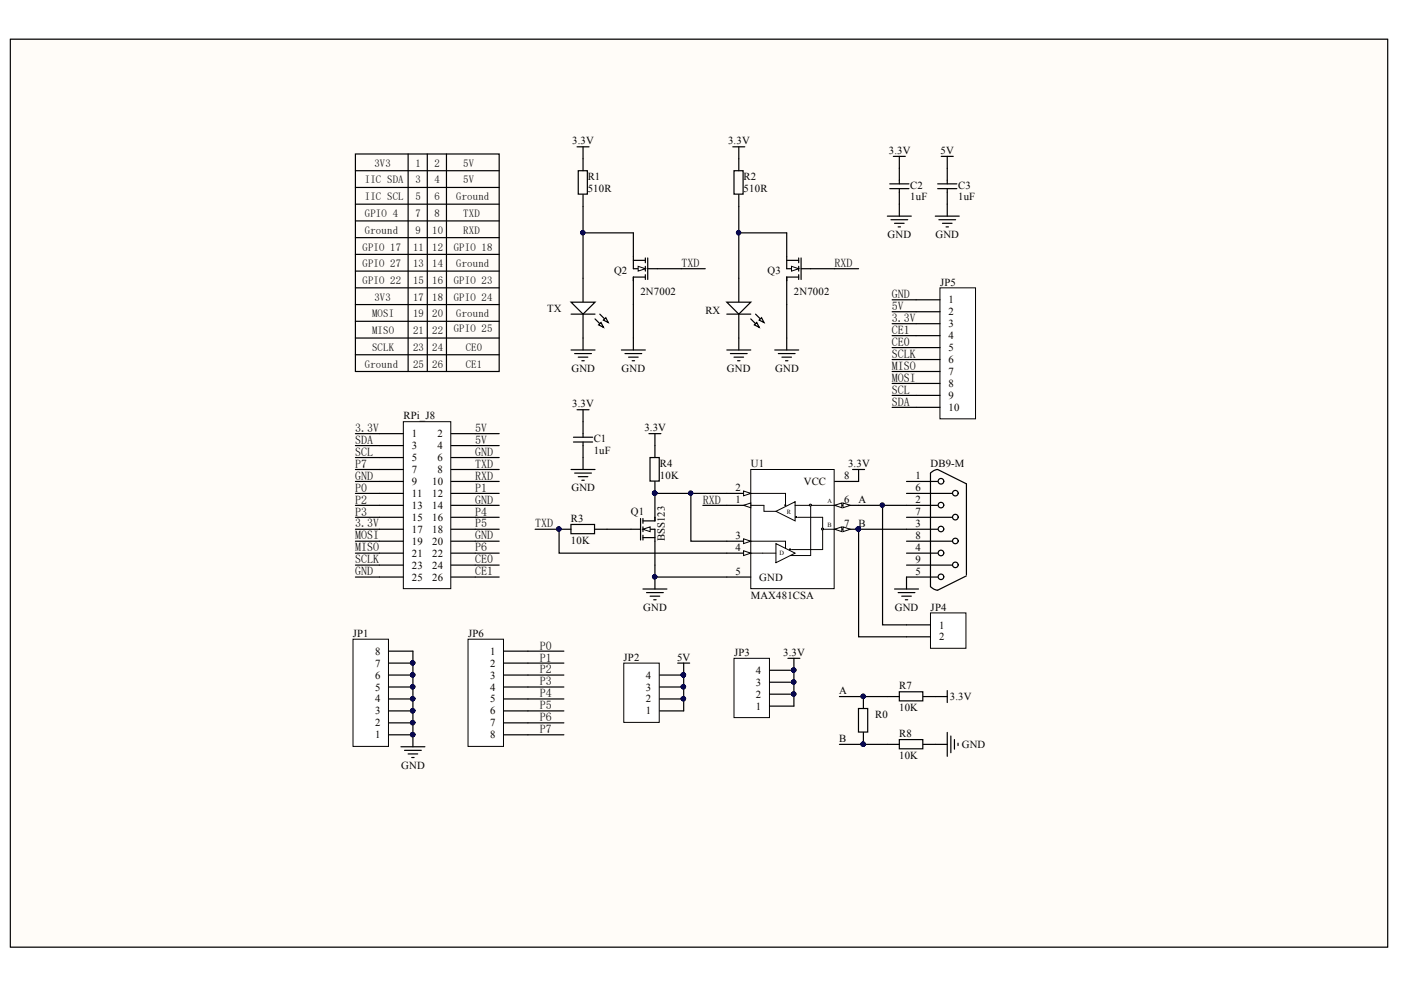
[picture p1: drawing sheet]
<svg xmlns="http://www.w3.org/2000/svg" width="297mm" height="210mm" viewBox="0 0 297 210" stroke-linecap="round" stroke-linejoin="round" font-family="sans-serif">
<path d="M2.2 8.3h292v192.5h-292z" fill="#fffcf8" stroke="#000" stroke-width=".21"/>
<path d="M159.2 99.5h17.7v25.3h-17.7z" fill="#fff" stroke="#000" stroke-width=".21"/>
<path d="M154.1 104.6h5.1" fill="none" stroke="#000" stroke-width=".25"/>
<path d="M157.7 104.1l1.5 .5-1.5 .5z" fill="#fffcf8" stroke="#000" stroke-width=".21"/>
<path d="M154.1 114.7h5.1" fill="none" stroke="#000" stroke-width=".25"/>
<path d="M157.7 114.2l1.5 .5-1.5 .6z" fill="#fffcf8" stroke="#000" stroke-width=".21"/>
<path d="M154.1 117.3h5.1" fill="none" stroke="#000" stroke-width=".25"/>
<path d="M157.7 116.8l1.5 .5-1.5 .5z" fill="#fffcf8" stroke="#000" stroke-width=".21"/>
<path d="M154.1 107.1h5.1M177 102.1h5" fill="none" stroke="#000" stroke-width=".25"/>
<path d="M157.7 107.1l1.5-.5v1.1z" fill="#fffcf8" stroke="#000" stroke-width=".21"/>
<path d="M177 107.1h5" fill="none" stroke="#000" stroke-width=".25"/>
<g fill="#fffcf8" stroke="#000" stroke-width=".21">
<path d="M177 107.1l1.5-.5v1.1z"/>
<path d="M178.7 106.6l1.6 .5-1.6 .6z"/>
</g>
<path d="M177 112.2h5" fill="none" stroke="#000" stroke-width=".25"/>
<g fill="#fffcf8" stroke="#000" stroke-width=".21">
<path d="M177 112.2l1.5-.5v1z"/>
<path d="M178.7 111.7l1.6 .5-1.6 .5z"/>
</g>
<circle cx="182" cy="112.2" r=".46" fill="#000080" stroke="#000080" stroke-width=".21"/>
<path d="M154.1 122.3h5.1" fill="none" stroke="#000" stroke-width=".25"/>
<g fill="none" stroke="#000" stroke-width=".21">
<path d="M159.2 117.3h5.3M159.2 107.1h2.8M164.5 115.3l4.1 2-4.1 2zM164.5 108.4l4.1-2v4zM168.6 107.1h8.4M169.1 109.7h5.3v6.8h-6.6M171.9 107.1v10.7h-4.3"/>
<circle cx="167.5" cy="116.5" r=".11"/>
<circle cx="168.8" cy="109.6" r=".1"/>
</g>
<circle cx="171.8" cy="107.1" r=".21" fill="#fff" stroke="#000" stroke-width=".21"/>
<g fill="none" stroke="#000" stroke-width=".21">
<path d="M159.2 114.7h7.3v1.6M159.2 104.6h7.3v2.3M162 107.1v1.3h2.5M174.4 112.2h2.6"/>
<circle cx="166.5" cy="107.1" r=".11"/>
</g>
<circle cx="174.4" cy="112.2" r=".2" fill="#fff" stroke="#000" stroke-width=".21"/>
<g fill="#000080" stroke="#000080" stroke-width=".21">
<circle cx="182" cy="112.2" r=".46"/>
<circle cx="118.5" cy="112.2" r=".46"/>
<circle cx="138.8" cy="104.6" r=".46"/>
</g>
<g fill="none" stroke="#000" stroke-width=".25">
<path d="M122.6 36.2h1.9v5h-1.9zM123.6 33.7v2.5M155.6 36.2h2v5h-2zM156.6 33.7v2.5M123.6 41.3v2.5M156.6 41.3v2.5M156.6 59v5.1M156.6 66.6v5.1M121.6 92.7h4M121.6 93.7h4M123.6 89.4v3.3M123.6 93.7v3.3"/>
<path d="M137.8 97h2v5h-2zM138.9 94.5v2.5M118.5 112.2h2.6M121.1 111.2h5v2h-5zM126.2 112.2h2.5M138.9 102.1v2.5"/>
</g>
<path d="M154.1 64.1h5.1l-2.6 2.5z" fill="#fff" stroke="#000" stroke-width=".25"/>
<path d="M159.2 67.6l1.8 1.8M160.2 66.6l1.8 1.8" fill="none" stroke="#000" stroke-width=".25"/>
<g fill="#fff" stroke="#000" stroke-width=".25">
<path d="M159.9 68.9l.5-.5 .6 1z"/>
<path d="M161 67.9l.5-.5 .5 1z"/>
</g>
<path d="M123.6 59v5.1M123.6 66.6v5.1M154.1 66.6h5.1" fill="none" stroke="#000" stroke-width=".25"/>
<path d="M121.1 64.1h5.1l-2.6 2.5z" fill="#fff" stroke="#000" stroke-width=".25"/>
<path d="M126.2 67.6l1.7 1.8M127.2 66.6l1.8 1.8" fill="none" stroke="#000" stroke-width=".25"/>
<g fill="#fff" stroke="#000" stroke-width=".25">
<path d="M126.9 68.9l.5-.5 .5 1z"/>
<path d="M127.9 67.9l.5-.5 .6 1z"/>
</g>
<path d="M121.1 66.6h5.1" fill="none" stroke="#000" stroke-width=".25"/>
<path d="M197.3 130h7.5v7.5h-7.5z" fill="#fff" stroke="#000" stroke-width=".21"/>
<path d="M192.2 132.5h5.1M192.2 135h5.1" fill="none" stroke="#000" stroke-width=".25"/>
<path d="M85.5 89.4h10.1v35.4h-10.1z" fill="#fff" stroke="#000" stroke-width=".21"/>
<g fill="none" stroke="#000" stroke-width=".25">
<path d="M75.4 32.6h30.4v46.2h-30.4zM75.4 36.2h30.4M75.4 39.7h30.4M86.5 32.6v46.2M90.6 32.6v46.2M94.7 32.6v46.2M122.3 31.1h2.6M123.6 31.1v2.6M155.4 31.1h2.5M156.6 31.1v2.6M75.4 43.3h30.4M75.4 46.8h30.4"/>
<path d="M75.4 50.4h30.4M75.4 53.9h30.4M75.4 57.5h30.4M177 57h5M75.4 61h30.4M75.4 64.6h30.4M75.4 68.1h30.4M75.4 71.7h30.4M75.4 75.2h30.4M121.1 74.2h5.1M121.8 75h3.6M122.6 75.7h2"/>
<path d="M123.4 76.5h.5M123.6 71.7v2.5M154.1 74.2h5.1M154.9 75h3.5M155.6 75.7h2.1M156.4 76.5h.5M156.6 71.7v2.5M75.4 91.9h10.1M75.4 94.5h10.1M75.4 97h10.1M75.4 99.5h10.1M95.7 91.9h10.1"/>
<path d="M95.7 94.5h10.1M95.7 97h10.1M95.7 99.5h10.1M121.1 99.5h5.1M122.3 86.9h2.6M123.6 86.9v2.5M123.6 97v2.5M137.6 91.9h2.5M138.9 91.9v2.6M180.8 99.5h2.5M182 99.5v2.6M75.4 102.1h10.1"/>
<path d="M75.4 104.6h10.1M75.4 107.1h10.1M75.4 109.7h10.1M75.4 112.2h10.1M75.4 114.7h10.1M75.4 117.3h10.1M75.4 119.8h10.1M95.7 102.1h10.1M95.7 104.6h10.1M95.7 107.1h10.1M95.7 109.7h10.1M95.7 112.2h10.1"/>
<path d="M95.7 114.7h10.1M95.7 117.3h10.1M95.7 119.8h10.1M113.5 112.2h5v5.1h35.6M121.8 100.3h3.6M122.6 101.1h2M123.4 101.8h.5M138.9 119.8v2.5h15.2M138.9 104.6h7.6M149 107.1h5.1M154.1 104.6h-7.6v10.1h7.6M75.4 122.3h10.1"/>
<path d="M95.7 122.3h10.1M136.3 124.9h5.1M137.1 125.6h3.5M137.8 126.4h2.1M138.6 127.2h.5M138.9 122.3v2.6M167.1 139.6h2.5M168.3 139.6v2.5M143.7 140.6h2.5M145 140.6v2.5"/>
</g>
<g fill="#000080" stroke="#000080" stroke-width=".21">
<circle cx="146.4" cy="104.6" r=".46"/>
<circle cx="138.8" cy="122.3" r=".46"/>
<circle cx="138.8" cy="104.6" r=".46"/>
<circle cx="118.5" cy="112.2" r=".46"/>
<circle cx="144.9" cy="143.1" r=".47"/>
<circle cx="168.3" cy="142.1" r=".46"/>
</g>
<path d="M132.3 140.6h7.5v12.6h-7.5z" fill="#fff" stroke="#000" stroke-width=".21"/>
<path d="M139.9 150.7h5.1M139.9 148.2h5.1M139.9 145.7h5.1M139.9 143.1h5.1" fill="none" stroke="#000" stroke-width=".25"/>
<g fill="#000080" stroke="#000080" stroke-width=".21">
<circle cx="144.9" cy="148.1" r=".46"/>
<circle cx="144.9" cy="145.6" r=".46"/>
<circle cx="144.9" cy="143.1" r=".47"/>
</g>
<path d="M155.6 139.6h7.5v12.5h-7.5z" fill="#fff" stroke="#000" stroke-width=".21"/>
<path d="M145 143.1v7.6M163.2 142.1h5.1v7.6h-5.1M163.2 147.2h5.1M163.2 144.6h5.1" fill="none" stroke="#000" stroke-width=".25"/>
<g fill="#000080" stroke="#000080" stroke-width=".21">
<circle cx="168.3" cy="147.1" r=".46"/>
<circle cx="168.3" cy="144.6" r=".46"/>
<circle cx="168.3" cy="142.1" r=".46"/>
<circle cx="144.9" cy="143.1" r=".47"/>
<circle cx="144.9" cy="145.6" r=".46"/>
<circle cx="144.9" cy="148.1" r=".46"/>
</g>
<path d="M74.8 135.5h7.6v22.8h-7.6z" fill="#fff" stroke="#000" stroke-width=".21"/>
<g fill="none" stroke="#000" stroke-width=".25">
<path d="M82.5 138.1h5v17.7M111.9 138.1h7.7M82.5 155.8h5M82.5 153.3h5M82.5 150.7h5M82.5 148.2h5M82.5 145.7h5M82.5 143.1h5M82.5 140.6h5M85 158.3h5.1M85.8 159.1h3.5M86.5 159.9h2.1"/>
<path d="M87.5 155.8v2.5M111.9 155.8h7.7M111.9 153.3h7.7M111.9 150.7h7.7M111.9 148.2h7.7M111.9 145.7h7.7M111.9 143.1h7.7M111.9 140.6h7.7M87.3 160.6h.5"/>
</g>
<g fill="#000080" stroke="#000080" stroke-width=".21">
<circle cx="87.5" cy="155.7" r=".46"/>
<circle cx="87.5" cy="153.2" r=".46"/>
<circle cx="87.5" cy="150.7" r=".47"/>
<circle cx="87.5" cy="148.1" r=".46"/>
<circle cx="87.5" cy="145.6" r=".46"/>
<circle cx="87.5" cy="143.1" r=".47"/>
<circle cx="87.5" cy="140.5" r=".46"/>
</g>
<path d="M99.2 135.5h7.5v22.8h-7.5z" fill="#fff" stroke="#000" stroke-width=".21"/>
<g fill="none" stroke="#000" stroke-width=".25">
<path d="M192.2 102.1h6.6M192.2 107.1h6.6M192.2 112.2h6.6M192.2 117.3h6.6M192.2 114.7h9.7M192.2 119.8h9.7M192.2 109.7h9.7M192.2 104.6h9.7M106.9 138.1h5M192.2 122.3h6.6M204.9 121.8v-19.2l-6.1-3.1-.3 .1-1.2 .7v24.1l.7 .5 .8 .2 6.1-3M106.9 140.6h5"/>
<path d="M106.9 143.1h5M106.9 145.7h5M106.9 148.2h5M106.9 150.7h5M106.9 153.3h5M106.9 155.8h5"/>
</g>
<g fill="#fff" stroke="#000" stroke-width=".25">
<circle cx="199.5" cy="102" r=".6"/>
<circle cx="202.6" cy="104.6" r=".59"/>
<circle cx="199.5" cy="107.1" r=".59"/>
<circle cx="202.6" cy="109.6" r=".6"/>
<circle cx="199.5" cy="112.2" r=".59"/>
<circle cx="202.6" cy="114.7" r=".59"/>
<circle cx="202.6" cy="119.8" r=".59"/>
<circle cx="199.5" cy="117.2" r=".6"/>
<circle cx="199.5" cy="122.3" r=".59"/>
</g>
<path d="M187.1 107.1v25.4h5.1M192.2 112.2h-10.2v22.8h10.2M189.7 124.9h5M190.4 125.6h3.6M191.2 126.4h2M191.9 127.2h.6M192.2 122.3v2.6" fill="none" stroke="#000" stroke-width=".25"/>
<g fill="#000080" stroke="#000080" stroke-width=".21">
<circle cx="187.1" cy="107.1" r=".46"/>
<circle cx="182" cy="112.2" r=".46"/>
</g>
<path d="M199.3 61h7.5v27.8h-7.5z" fill="#fff" stroke="#000" stroke-width=".21"/>
<g fill="none" stroke="#000" stroke-width=".25">
<path d="M189.2 63.6h10.1M189.2 66.1h10.1M189.2 68.6h10.1M189.2 71.2h10.1M189.2 73.7h10.1M189.2 76.2h10.1M189.2 78.8h10.1M189.2 81.3h10.1M189.2 83.8h10.1M189.2 86.4h10.1M128.7 112.2h7.1M135.8 109.9v4.6"/>
<path d="M136.3 112.2h2.6v7.6M136.3 110.4h2.6M136.3 114h2.6M136.3 109.9v1M136.3 111.7v1M136.3 113.5v1M138.9 104.6v5.1"/>
</g>
<circle cx="138.8" cy="104.6" r=".46" fill="#000080" stroke="#000080" stroke-width=".21"/>
<path d="M136.3 112.2l1.5-.5v1z" fill="#fff" stroke="#000" stroke-width=".21"/>
<g fill="none" stroke="#000" stroke-width=".25">
<path d="M188.6 39h4.1M188.6 40h4.1M189.4 33.2h2.5M190.7 33.2v5.8M190.7 40v5.8M198.8 39h4.1M198.8 40h4.1M199.6 33.2h2.5M200.8 33.2v5.8M200.8 40v5.8M134.3 49.4v7.6h2.5M134.3 59.5v5.1"/>
<path d="M134.3 58.7h2.5M134.3 55.2h2.5M136.8 54.7v1M136.8 56.5v1M136.8 58.2v1.1M137.3 57h7.1M137.3 54.7v4.6M188.1 45.8h5.1M188.9 46.6h3.6M189.7 47.3h2M190.4 48.1h.5M198.3 45.8h5.1"/>
<path d="M199.1 46.6h3.5M199.8 47.3h2.1M200.6 48.1h.5M138.9 109.7v.7M182 107.1h10.2M178 157.8h12.7M178 147.7h12.7M182 150.2h2v5h-2zM183.1 147.7v2.5M183.1 155.3v2.5M190.7 146.7h5v1.9h-5zM190.7 156.8h5v2h-5z"/>
<path d="M195.8 147.7h5M195.8 157.8h5M200.8 146.4v2.6M200.8 155.3v5.1M201.6 156.1v3.5M202.4 156.8v2M203.1 157.6v.5"/>
</g>
<g fill="#000080" stroke="#000080" stroke-width=".21">
<circle cx="138.8" cy="104.6" r=".46"/>
<circle cx="183" cy="147.6" r=".46"/>
<circle cx="183" cy="157.8" r=".46"/>
<circle cx="182" cy="112.2" r=".46"/>
<circle cx="187.1" cy="107.1" r=".46"/>
</g>
<path d="M135.3 56.5l1.5 .5-1.5 .5z" fill="#fff" stroke="#000" stroke-width=".21"/>
<g fill="none" stroke="#000" stroke-width=".25">
<path d="M123.6 43.8v15.2M123.6 49.4h10.7M134.3 58.7v.8M144.4 57h5.1M166.8 49.4v7.6h2.5M166.8 59.5v5.1M166.8 58.7h2.5M166.8 55.2h2.5M169.3 54.7v1M169.3 56.5v1M169.3 58.2v1.1M169.8 57h7.2"/>
<path d="M169.8 54.7v4.6M131.7 74.2h5.1M132.5 75h3.6M133.3 75.7h2M134 76.5h.5M134.3 64.6v9.6"/>
</g>
<circle cx="123.6" cy="49.3" r=".46" fill="#000080" stroke="#000080" stroke-width=".21"/>
<path d="M167.8 56.5l1.5 .5-1.5 .5z" fill="#fff" stroke="#000" stroke-width=".21"/>
<path d="M156.6 43.8v15.2M156.6 49.4h10.2M166.8 58.7v.8M164.3 74.2h5M165 75h3.6M165.8 75.7h2M166.5 76.5h.6M166.8 64.6v9.6" fill="none" stroke="#000" stroke-width=".25"/>
<circle cx="156.6" cy="49.3" r=".46" fill="#000080" stroke="#000080" stroke-width=".21"/>
<g font-size="2.5">
<text x="144.5" y="56.6">TXD</text>
<text x="176.9" y="56.6">RXD</text>
<text x="189.1" y="65.8">5V</text>
<text x="189.1" y="63.2">GND</text>
<text x="189.1" y="70.8">CE1</text>
<text x="189.1" y="68.3">3.3V</text>
<text x="189.1" y="73.4">CE0</text>
<text x="189.1" y="75.9">SCLK</text>
<text x="189.1" y="78.4">MISO</text>
<text x="189.1" y="81">MOSI</text>
<text x="189.1" y="83.5">SCL</text>
<text x="189.1" y="86">SDA</text>
<text x="75.3" y="91.6">3.3V</text>
<text x="75.3" y="94.1">SDA</text>
<text x="100.8" y="91.6">5V</text>
<text x="100.8" y="94.1">5V</text>
<text x="75.3" y="101.7">GND</text>
<text x="75.3" y="96.7">SCL</text>
<text x="75.3" y="99.2">P7</text>
<text x="100.8" y="96.7">GND</text>
<text x="100.8" y="99.2">TXD</text>
<text x="100.8" y="101.7">RXD</text>
<text x="75.3" y="104.2">P0</text>
<text x="75.3" y="106.8">P2</text>
<text x="100.8" y="106.8">GND</text>
<text x="100.8" y="104.2">P1</text>
<text x="149" y="106.8">RXD</text>
<text x="75.3" y="111.8">3.3V</text>
<text x="75.3" y="109.3">P3</text>
<text x="100.8" y="109.3">P4</text>
<text x="100.8" y="111.8">P5</text>
<text x="113.5" y="111.8">TXD</text>
<text x="75.3" y="119.4">SCLK</text>
<text x="75.3" y="114.4">MOSI</text>
<text x="75.3" y="116.9">MISO</text>
<text x="100.8" y="114.4">GND</text>
<text x="100.8" y="119.4">CE0</text>
<text x="100.8" y="116.9">P6</text>
<text x="75.3" y="122">GND</text>
<text x="100.8" y="122">CE1</text>
<text x="114.5" y="137.7">P0</text>
<text x="114.5" y="140.3">P1</text>
<text x="114.5" y="142.8">P2</text>
<text x="114.5" y="145.3">P3</text>
<text x="114.5" y="147.8">P4</text>
<text x="114.5" y="150.4">P5</text>
<text x="114.5" y="152.9">P6</text>
<text x="114.5" y="155.4">P7</text>
</g>
<g font-size="2.3">
<text x="79.4" y="35.3">3V3</text>
<text x="88.1" y="35.3">1</text>
<text x="92.1" y="35.3">2</text>
<text x="98.2" y="35.3">5V</text>
<text x="121.3" y="30.6">3.3V</text>
<text x="154.4" y="30.6">3.3V</text>
<text x="188.4" y="32.6">3.3V</text>
<text x="199.4" y="32.6">5V</text>
<text x="77.4" y="38.9">IIC SDA</text>
<text x="88.1" y="38.9">3</text>
<text x="92.1" y="38.9">4</text>
<text x="98.2" y="38.9">5V</text>
<text x="124.6" y="40.7">510R</text>
<text x="124.6" y="38.2">R1</text>
<text x="157.7" y="40.7">510R</text>
<text x="157.7" y="38.2">R2</text>
<text x="193" y="40">C2</text>
<text x="203.1" y="40">C3</text>
<text x="77.4" y="42.5">IIC SCL</text>
<text x="77.4" y="46">GPIO 4</text>
<text x="88.1" y="42.5">5</text>
<text x="88.1" y="46">7</text>
<text x="92.1" y="42.5">6</text>
<text x="92.1" y="46">8</text>
<text x="96.7" y="42.5">Ground</text>
<text x="98.2" y="46">TXD</text>
<text x="193" y="42.5">1uF</text>
<text x="203.1" y="42.5">1uF</text>
<text x="76.8" y="53.1">GPIO 17</text>
<text x="77.4" y="49.6">Ground</text>
<text x="87.6" y="53.1">11</text>
<text x="88.1" y="49.6">9</text>
<text x="91.6" y="49.6">10</text>
<text x="91.6" y="53.1">12</text>
<text x="96.2" y="53.1">GPIO 18</text>
<text x="98.2" y="49.6">RXD</text>
<text x="188.2" y="50.4">GND</text>
<text x="198.3" y="50.4">GND</text>
<text x="76.8" y="56.7">GPIO 27</text>
<text x="87.6" y="56.7">13</text>
<text x="91.6" y="56.7">14</text>
<text x="96.7" y="56.7">Ground</text>
<text x="130.2" y="58">Q2</text>
<text x="162.7" y="58">Q3</text>
<text x="76.8" y="60.2">GPIO 22</text>
<text x="79.4" y="63.8">3V3</text>
<text x="87.6" y="60.2">15</text>
<text x="87.6" y="63.8">17</text>
<text x="91.6" y="60.2">16</text>
<text x="91.6" y="63.8">18</text>
<text x="96.2" y="60.2">GPIO 23</text>
<text x="96.2" y="63.8">GPIO 24</text>
<text x="135.8" y="62.6">2N7002</text>
<text x="168.3" y="62.6">2N7002</text>
<text x="199.3" y="60.6">JP5</text>
<text x="201.1" y="64.3">1</text>
<text x="78.9" y="70.8">MISO</text>
<text x="78.9" y="67.3">MOSI</text>
<text x="87.6" y="67.3">19</text>
<text x="87.6" y="70.8">21</text>
<text x="91.6" y="67.3">20</text>
<text x="91.6" y="70.8">22</text>
<text x="96.2" y="70.3">GPIO 25</text>
<text x="96.7" y="67.3">Ground</text>
<text x="116" y="66.1">TX</text>
<text x="149.5" y="66.6">RX</text>
<text x="201.1" y="66.9">2</text>
<text x="201.1" y="69.4">3</text>
<text x="201.1" y="71.9">4</text>
<text x="77.4" y="77.9">Ground</text>
<text x="78.9" y="74.4">SCLK</text>
<text x="87.6" y="74.4">23</text>
<text x="87.6" y="77.9">25</text>
<text x="91.6" y="74.4">24</text>
<text x="91.6" y="77.9">26</text>
<text x="98.7" y="77.9">CE1</text>
<text x="98.7" y="74.4">CE0</text>
<text x="201.1" y="74.5">5</text>
<text x="201.1" y="77">6</text>
<text x="121.1" y="78.8">GND</text>
<text x="131.8" y="78.8">GND</text>
<text x="154.1" y="78.8">GND</text>
<text x="164.3" y="78.8">GND</text>
<text x="201.1" y="79.5">7</text>
<text x="201.1" y="82.1">8</text>
<text x="85.6" y="88.9">RPi_J8</text>
<text x="121.3" y="86.4">3.3V</text>
<text x="201.1" y="84.6">9</text>
<text x="201.1" y="87.1">10</text>
<text x="87.3" y="92.7">1</text>
<text x="87.3" y="95.2">3</text>
<text x="92.7" y="92.7">2</text>
<text x="92.7" y="95.2">4</text>
<text x="125.9" y="93.7">C1</text>
<text x="136.6" y="91.4">3.3V</text>
<text x="87.3" y="97.7">5</text>
<text x="87.3" y="100.3">7</text>
<text x="92.7" y="97.7">6</text>
<text x="92.7" y="100.3">8</text>
<text x="125.9" y="96.2">1uF</text>
<text x="139.9" y="101.5">10K</text>
<text x="139.9" y="99">R4</text>
<text x="159.2" y="99">U1</text>
<text x="179" y="101.5">8</text>
<text x="179.8" y="99">3.3V</text>
<text x="194.1" y="101.5">1</text>
<text x="197.3" y="99">DB9-M</text>
<text x="87.3" y="102.8">9</text>
<text x="87.3" y="105.4">11</text>
<text x="87.3" y="108">13</text>
<text x="91.6" y="102.8">10</text>
<text x="91.6" y="105.4">12</text>
<text x="91.6" y="108">14</text>
<text x="121.1" y="104.2">GND</text>
<text x="156" y="104.2">2</text>
<text x="156" y="106.7">1</text>
<text x="170.4" y="102.8">VCC</text>
<text x="179" y="106.7">6</text>
<text x="182" y="106.7">A</text>
<text x="194.1" y="106.7">2</text>
<text x="194.1" y="104.2">6</text>
<text x="87.3" y="110.5">15</text>
<text x="87.3" y="113">17</text>
<text x="91.6" y="110.5">16</text>
<text x="91.6" y="113">18</text>
<text x="121.1" y="110.7">R3</text>
<text x="133.7" y="109.2">Q1</text>
<text x="179" y="111.7">7</text>
<text x="182" y="111.7">B</text>
<text x="194.1" y="111.7">3</text>
<text x="194.1" y="109.2">7</text>
<text x="87.3" y="115.5">19</text>
<text x="87.3" y="118.1">21</text>
<text x="91.6" y="115.5">20</text>
<text x="91.6" y="118.1">22</text>
<text x="121.1" y="115.3">10K</text>
<text x="140.9" y="114.8" transform="rotate(-90 140.9 114.8)">BSS123</text>
<text x="156" y="114.3">3</text>
<text x="156" y="116.8">4</text>
<text x="194.1" y="116.8">4</text>
<text x="194.1" y="114.3">8</text>
<text x="194.1" y="119.3">9</text>
<text x="87.3" y="120.6">23</text>
<text x="87.3" y="123.1">25</text>
<text x="91.6" y="120.6">24</text>
<text x="91.6" y="123.1">26</text>
<text x="156" y="121.9">5</text>
<text x="161" y="123.1">GND</text>
<text x="194.1" y="121.9">5</text>
<text x="136.4" y="129.5">GND</text>
<text x="159.2" y="126.9">MAX481CSA</text>
<text x="189.7" y="129.5">GND</text>
<text x="197.3" y="129.5">JP4</text>
<text x="74.8" y="135">JP1</text>
<text x="99.2" y="135">JP6</text>
<text x="199.1" y="133.3">1</text>
<text x="199.1" y="135.8">2</text>
<text x="79.6" y="143.9">6</text>
<text x="79.6" y="141.4">7</text>
<text x="79.6" y="138.8">8</text>
<text x="103.9" y="138.8">1</text>
<text x="103.9" y="141.4">2</text>
<text x="103.9" y="143.9">3</text>
<text x="132.2" y="140.1">JP2</text>
<text x="137" y="143.9">4</text>
<text x="143.5" y="140.1">5V</text>
<text x="155.6" y="139.1">JP3</text>
<text x="160.3" y="142.9">4</text>
<text x="166" y="139.1">3.3V</text>
<text x="79.6" y="148.9">4</text>
<text x="79.6" y="146.4">5</text>
<text x="103.9" y="146.4">4</text>
<text x="103.9" y="148.9">5</text>
<text x="137" y="148.9">2</text>
<text x="137" y="146.4">3</text>
<text x="160.3" y="147.9">2</text>
<text x="160.3" y="145.4">3</text>
<text x="178" y="147.2">A</text>
<text x="190.6" y="146.2">R7</text>
<text x="201.4" y="148.4">3.3V</text>
<text x="79.6" y="154">2</text>
<text x="79.6" y="151.5">3</text>
<text x="103.9" y="151.5">6</text>
<text x="103.9" y="154">7</text>
<text x="137" y="151.5">1</text>
<text x="160.3" y="150.5">1</text>
<text x="185.6" y="152.2">R0</text>
<text x="190.6" y="150.7">10K</text>
<text x="79.6" y="156.5">1</text>
<text x="103.9" y="156.5">8</text>
<text x="178" y="157.3">B</text>
<text x="190.6" y="160.8">10K</text>
<text x="190.6" y="156.3">R8</text>
<text x="203.9" y="158.6">GND</text>
<text x="85" y="162.9">GND</text>
</g>
<g font-size="1.3">
<text x="175.4" y="106.6">A</text>
<text x="166.8" y="108.9">R</text>
<text x="175.4" y="111.7">B</text>
<text x="165.3" y="117.7">D</text>
</g>
</svg>
